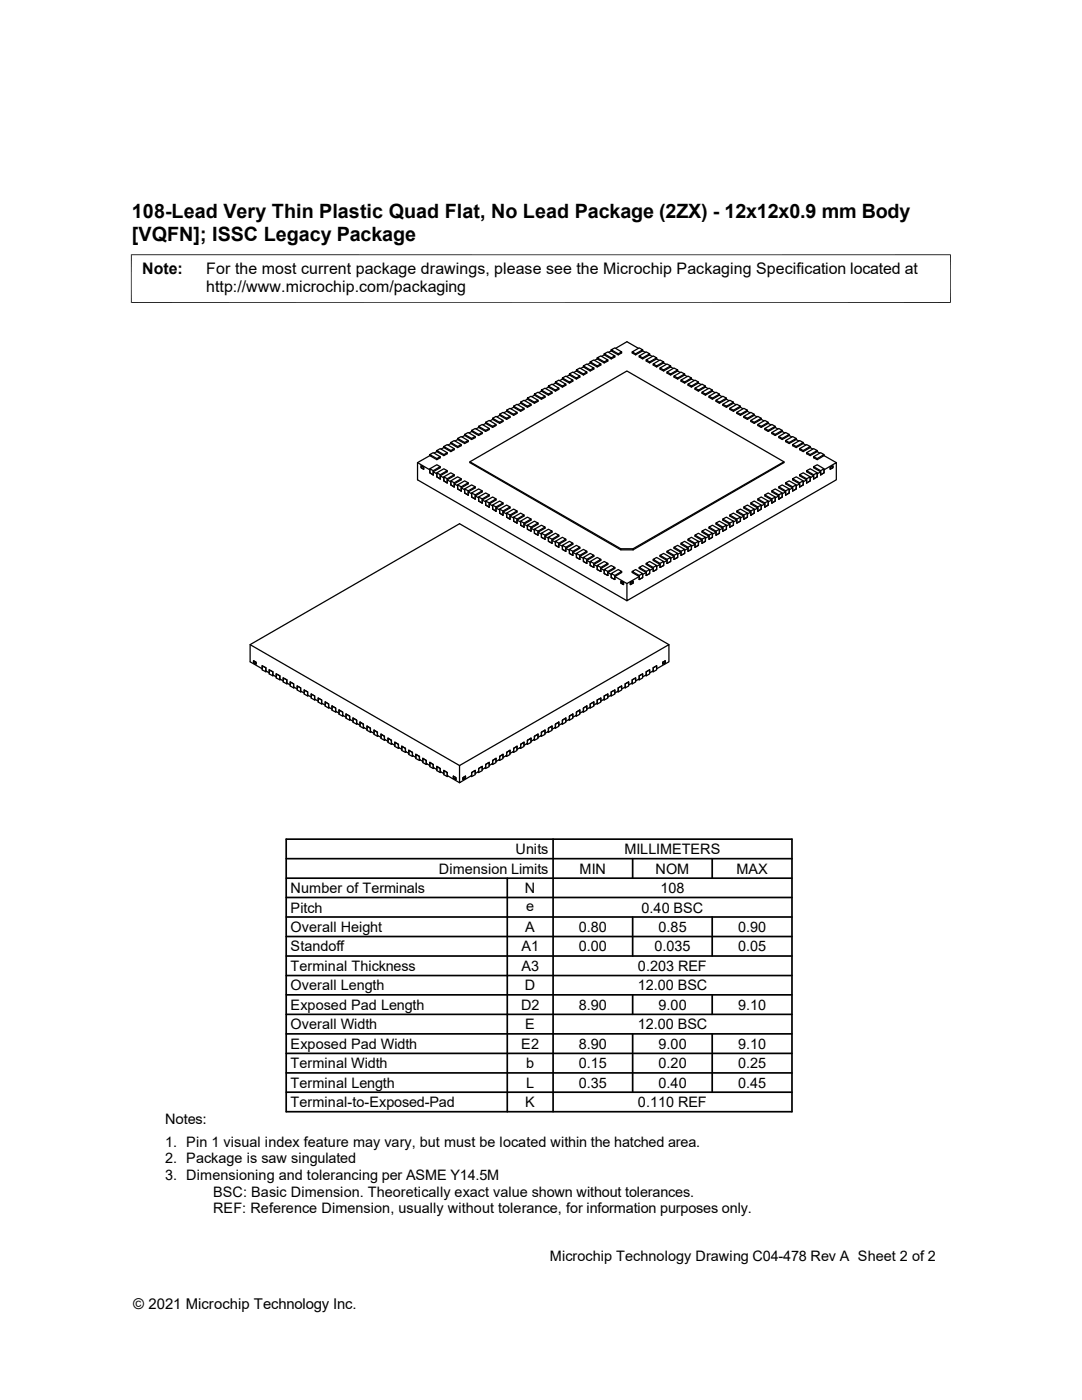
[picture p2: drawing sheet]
<svg xmlns="http://www.w3.org/2000/svg" width="216mm" height="279mm" viewBox="0 0 216 279" stroke-linecap="round" stroke-linejoin="round" font-family="sans-serif">
<g fill="none" stroke="#000" stroke-width=".25">
<path d="M105.2 79.7l1.4 .8 .8-.4v-.2M105.2 79.5l1.4 .8 .8-.4-1.4-.8-.8 .4v.2M105.2 79.7l-.5 .3M106.6 78.9l1.4 .8 .8-.4v-.2M106.6 78.7l1.4 .8 .8-.4-1.4-.8-.8 .4v.2M106.6 78.9l-.5 .3M108 78.1l1.4 .8 .8-.4v-.2M108 77.9l1.4 .8 .8-.4-1.4-.8-.8 .4v.2M108 79.5v.2M108 78.1l-.5 .3M109.4 77.3l1.4 .8 .7-.4v-.2M109.4 77l1.4 .9 .7-.4-1.3-.8-.8 .3v.3"/>
<path d="M109.4 78.7v.2M109.4 77.3l-.5 .3M110.8 76.5l1.4 .8 .7-.4v-.2M110.8 76.2l1.4 .8 .7-.3-1.4-.8-.7 .3v.3M110.8 77.9v.2M110.8 76.5l-.5 .3M112.2 75.6l1.4 .9 .7-.4v-.2M112.2 75.4l1.4 .8 .7-.3-1.4-.8-.7 .3v.2M112.2 77v.3M112.2 75.6l-.5 .3M113.6 74.8l1.4 .8 .7-.3v-.2M113.6 74.6l1.4 .8 .7-.3-1.4-.8-.7 .3v.2"/>
<path d="M113.6 76.2v.3M113.6 74.8l-.5 .3M115 74l1.4 .8 .7-.3v-.2M115 73.8l1.4 .8 .7-.3-1.4-.9-.7 .4v.2M115 75.4v.2M115 74l-.5 .3M116.4 73.2l1.4 .8 .7-.3v-.3M116.4 73l1.4 .8 .7-.4-1.4-.8-.7 .4v.2M116.4 74.6v.2M116.4 73.2l-.5 .3M117.8 72.4l1.4 .8 .7-.3v-.3M117.8 72.2l1.4 .8 .7-.4-1.4-.8-.7 .4v.2"/>
<path d="M117.8 73.8v.2M117.8 72.4l-.5 .3M119.2 71.6l1.4 .8 .7-.3v-.3M119.2 71.4l1.4 .8 .7-.4-1.4-.8-.7 .4v.2M119.2 73v.2M119.2 71.6l-.5 .3M120.6 70.8l1.4 .8 .7-.4v-.2M120.6 70.6l1.4 .8 .7-.4-1.4-.8-.7 .4v.2M120.6 72.2v.2M120.6 70.8l-.5 .3M122 70l1.4 .8 .6-.4v-.2M122 69.8l1.4 .8 .6-.4-1.3-.8-.7 .4v.2"/>
<path d="M122 71.4v.2M122 70l-.5 .3M122.9 69.5l2.2-1.3 2.3 1.3M123.4 70.6v.2M126.2 70.2l1.4-.8 .6 .4-1.4 .8zM126.8 70.6v.2M127.6 71l1.3-.8 .7 .4-1.4 .8zM128.2 70l-1.4 .8-.6-.4v-.2M128.2 70l.6 .3M128.2 69.8v.2M128.2 71.4v.2M128.9 71.8l1.4-.8 .7 .4-1.4 .8z"/>
<path d="M129.6 70.8l-1.4 .8-.6-.4v-.2M129.6 70.8l.5 .3M129.6 70.6v.2M129.6 72.2v.2M130.3 72.6l1.4-.8 .7 .4-1.4 .8zM131 71.6l-1.4 .8-.7-.3v-.3M131 71.6l.5 .3M131 71.4v.2M131 73v.2M131.7 73.4l1.4-.8 .7 .4-1.4 .8zM132.4 72.4l-1.4 .8-.7-.3v-.3M132.4 72.4l.5 .3"/>
<path d="M132.4 72.2v.2M132.4 73.8v.2M133.1 74.3l1.4-.9 .7 .4-1.4 .8zM133.8 73.2l-1.4 .8-.7-.3v-.3M133.8 73.2l.5 .3M133.8 73v.2M133.8 74.6v.2M134.5 75.1l1.4-.8 .7 .3-1.4 .8zM135.2 74l-1.4 .8-.7-.3v-.2M135.2 74l.5 .3M135.2 73.8v.2M135.2 75.4v.2"/>
<path d="M135.9 75.9l1.4-.8 .7 .3-1.4 .8zM136.6 74.8l-1.4 .8-.7-.3v-.2M136.6 74.8l.5 .3M136.6 74.6v.2M136.6 76.2v.3M137.3 76.7l1.4-.8 .7 .3-1.4 .8zM138 75.6l-1.4 .9-.7-.4v-.2M138 75.6l.5 .3M138 75.4v.2M138 77v.3M138.7 77.5l1.4-.8 .7 .3-1.4 .9zM139.4 76.5l-1.4 .8-.7-.4v-.2"/>
<path d="M139.4 76.5l.5 .3M139.4 76.2v.3M139.4 77.9v.2M140.1 78.3l1.4-.8 .7 .4-1.4 .8zM140.8 77.3l-1.4 .8-.7-.4v-.2M140.8 77.3l.5 .3M140.8 77v.3M140.8 78.7v.2M141.5 79.1l1.4-.8 .7 .4-1.4 .8zM142.2 78.1l-1.4 .8-.7-.4v-.2M142.2 78.1l.5 .3M142.2 77.9v.2"/>
<path d="M142.2 79.5v.2M142.9 79.9l1.3-.8 .7 .4-1.3 .8zM143.6 78.9l-1.4 .8-.7-.4v-.2M143.6 78.9l.5 .3M143.6 78.7v.2M144.9 79.7l-1.3 .8-.7-.4v-.2M144.9 79.7l.6 .3M144.9 79.5v.2M83.3 92.3l2.5 1.5v.6l.6 .4M84 93l.5 .3v.3l-.5-.3zM85.8 93.6l1.4-.8 .6 .3-1.4 .8zM85.8 90.9l1.4 .8 .6-.3v-.3"/>
<path d="M85.8 90.9l-2.5 1.4v3.5l41.8 24.1M85.8 90.7l1.4 .8 .6-.4-1.4-.8-.6 .4v.2M85.8 93.6v.8l.6 .4M86.4 94.1l.8 .5v.6l.6 .4M86.4 93.9v.9M87.2 94.4l1.4-.8 .6 .3-1.4 .8zM87.2 90.1l1.4 .8 .6-.3v-.3M87.2 89.9l1.4 .8 .6-.4-1.4-.8-.6 .4v.2M87.2 91.5v.2M87.2 94.4v.8l.6 .4M87.2 90.1l-.6 .3M87.8 93.1v.2l-1.4 .8v.7"/>
<path d="M87.8 94.7v.9M88.6 95.2l1.4-.8 .6 .3-1.4 .8zM88.6 89.3l1.4 .8 .6-.4v-.2M88.6 89.1l1.4 .8 .6-.4-1.4-.8-.6 .4v.2M88.6 95.2v.8l.6 .4v-.9M88.6 90.7v.2M88.6 89.3l-.6 .3M89.2 93.9v.2l-1.4 .9v.6M90 96l1.3-.8 .7 .3-1.4 .9zM90 88.5l1.3 .8 .7-.4v-.2M90 88.3l1.3 .8 .7-.4-1.4-.8-.6 .4v.2M90 88.5l-.6 .3"/>
<path d="M90 96v.8l.6 .4v-.8M90 89.9v.2M90.6 94.7v.3l-1.4 .8v.6l-.6-.4v-.6l-.8-.4M90.6 96.6l.7 .3v.7l.7 .4M91.3 96.8l1.4-.8 .7 .4-1.4 .8zM91.3 87.7l1.4 .8 .7-.4v-.2M91.3 87.5l1.4 .8 .7-.4-1.4-.8-.7 .4v.2M91.3 87.7l-.5 .3M91.3 89.1v.2M91.3 96.8v.8l.7 .4M92 97.4l.7 .3v.7l.7 .4M92 95.5v.3l-1.4 .8v.6l-.6-.4v-.6l-.8-.4"/>
<path d="M92 97.2v.8M92.7 97.6l1.4-.8 .7 .4-1.4 .8zM92.7 86.9l1.4 .8 .7-.4v-.2M92.7 86.7l1.4 .8 .7-.4-1.4-.8-.7 .4v.2M92.7 86.9l-.5 .3M92.7 88.3v.2M92.7 97.6v.8l.7 .4M93.4 96.4v.2l-1.4 .8v.6M93.4 98v.8M93.8 92.2l31.3-18.2 31.3 18.2v.1l-30.1 17.4h-2.4l-30.1-17.4zM93.8 92.2l30.1 17.3v.2M94.1 98.4l1.4-.8 .7 .4-1.4 .8z"/>
<path d="M94.1 86.1l1.4 .8 .7-.4v-.2M94.1 85.9l1.4 .8 .7-.4-1.4-.8-.7 .4v.2M94.1 87.5v.2M94.1 98.4v.8l.7 .4v-.8M94.1 86.1l-.5 .3M94.8 97.2v.2l-1.4 .8v.6M95.5 99.2l1.4-.8 .7 .4-1.4 .8zM95.5 85.3l1.4 .8 .7-.4v-.2M95.5 85.1l1.4 .8 .7-.4-1.4-.8-.7 .4v.2M95.5 86.7v.2M95.5 99.2v.8l.7 .4v-.8M95.5 85.3l-.5 .3"/>
<path d="M96.2 98v.2l-1.4 .8v.6l-.7-.4v-.6l-.7-.4M96.2 99.8l.7 .4v.6l.7 .4M96.9 100l1.4-.8 .7 .4-1.4 .8zM96.9 84.5l1.4 .8 .7-.4v-.2M96.9 84.3l1.4 .8 .7-.4-1.4-.8-.7 .4v.2M96.9 85.9v.2M96.9 100v.8l.7 .4M96.9 84.5l-.5 .3M97.6 98.8v.2l-1.4 .8v.6l-.7-.4v-.6l-.7-.4M98.3 83.7l1.4 .8 .7-.4v-.2M98.3 83.5l1.4 .8 .7-.4-1.4-.8-.7 .4v.2M98.3 85.1v.2"/>
<path d="M98.3 83.7l-.5 .3M99 99.6v.2l-1.4 .8v.6M99.7 82.9l1.4 .8 .7-.4v-.2M99.7 82.7l1.4 .8 .7-.4-1.4-.8-.7 .4v.2M99.7 84.3v.2M99.7 82.9l-.5 .3M101.1 82.1l1.4 .8 .7-.4v-.2M101.1 81.9l1.4 .8 .7-.4-1.4-.8-.7 .4v.2M101.1 83.5v.2M101.1 82.1l-.6 .3M102.5 81.3l1.4 .8 .7-.4v-.2M102.5 81.1l1.4 .8 .7-.4-1.4-.8-.7 .4v.2"/>
<path d="M102.5 82.7v.2M102.5 81.3l-.6 .3M103.9 80.5l1.3 .8 .8-.4v-.2M103.9 80.3l1.3 .8 .8-.4-1.4-.8-.7 .4v.2M103.9 81.9v.2M103.9 80.5l-.6 .3M105.2 81.1v.2M106.6 80.3v.2M143.6 80.3v.2M144.2 80.7l1.4-.8 .7 .4-1.4 .8zM144.9 81.1v.2M145.6 81.5l1.4-.8 .7 .4-1.4 .8z"/>
<path d="M146.3 80.5l-1.4 .8-.7-.4v-.2M146.3 80.5l.6 .3M146.3 80.3v.2M146.3 81.9v.2M147 82.3l1.4-.8 .7 .4-1.4 .8zM147.7 81.3l-1.4 .8-.7-.4v-.2M147.7 81.3l.6 .3M147.7 81.1v.2M147.7 82.7v.2M148.4 83.1l1.4-.8 .7 .4-1.4 .8zM149.1 82.1l-1.4 .8-.7-.4v-.2M149.1 82.1l.5 .3"/>
<path d="M149.1 81.9v.2M149.1 83.5v.2M149.8 83.9l1.4-.8 .7 .4-1.4 .8zM150.5 82.9l-1.4 .8-.7-.4v-.2M150.5 82.9l.5 .3M150.5 82.7v.2M150.5 84.3v.2M151.2 99.6l.7-.4 1.4 .8-.7 .4zM151.2 84.7l1.4-.8 .7 .4-1.4 .8zM151.2 99.6v.2l1.4 .8v.6l.7-.4v-.6l.7-.4M151.9 83.7l-1.4 .8-.7-.4v-.2M151.9 83.7l.5 .3"/>
<path d="M151.9 83.5v.2M151.9 85.1v.2M152.6 98.8l.7-.4 1.4 .8-.7 .4zM152.6 85.5l1.4-.8 .7 .4-1.4 .8zM152.6 98.8v.2l1.4 .8v.6l.7-.4v-.6l.7-.4M153.3 84.5l-1.4 .8-.7-.4v-.2M153.3 84.5l.5 .3M153.3 100v.8l-.7 .4v-.8M153.3 84.3v.2M153.3 85.9v.2M154 98l.7-.4 1.4 .8-.7 .4zM154 86.3l1.4-.8 .7 .4-1.4 .8z"/>
<path d="M154 98v.2l1.4 .8v.6M154.7 85.3l-1.4 .8-.7-.4v-.2M154.7 85.3l.5 .3M154.7 99.2v.8l-.7 .4v-.8M154.7 85.1v.2M154.7 86.7v.2M155.4 97.2l.7-.4 1.4 .8-.7 .4zM155.4 87.1l1.4-.8 .7 .4-1.4 .8zM155.4 97.2v.2l1.4 .8v.6M155.4 98.8v.8M156.1 86.1l-1.4 .8-.7-.4v-.2M156.1 86.1l.5 .3"/>
<path d="M156.1 98.4v.8l-.7 .4M156.1 85.9v.2M156.1 87.5v.2M156.4 92.2l-30.1 17.3v.2M156.8 96.4l.7-.4 1.4 .8-.7 .4zM156.8 87.9l1.4-.8 .7 .4-1.4 .8zM156.8 98.2l-.7 .4v.6l-.7 .4M156.8 96.4v.2l1.4 .8v.6l.7-.4v-.7l.7-.3M156.8 98v.8M157.5 86.9l-1.4 .8-.7-.4v-.2M157.5 86.9l.5 .3M157.5 97.6v.8l-.7 .4"/>
<path d="M157.5 86.7v.2M157.5 88.3v.2M158.2 95.5l.7-.3 1.4 .8-.7 .4zM158.2 88.7l1.4-.8 .7 .4-1.4 .8zM158.2 95.5v.3l1.4 .8v.6l.7-.4v-.6l.7-.4M158.2 97.4l-.7 .3v.7l-.7 .4M158.9 87.7l-1.4 .8-.7-.4v-.2M158.9 87.7l.5 .3M158.9 96.8v.8l-.7 .4v-.8M158.9 87.5v.2M158.9 89.1v.2M159.6 94.7l.7-.3 1.4 .8-.7 .3z"/>
<path d="M159.6 89.5l1.4-.8 .7 .4-1.4 .8zM159.6 94.7v.3l1.4 .8v.6M160.3 88.5l-1.4 .8-.7-.4v-.2M160.3 88.5l.5 .3M160.3 96v.8l-.7 .4v-.8M160.3 88.3v.2M160.3 89.9v.2M161 93.9l.7-.3 1.4 .8-.8 .3zM161 90.3l1.3-.8 .8 .4-1.4 .8zM161 93.9v.2l1.3 .9v.6M161 95.5v.9M161.7 89.3l-1.4 .8-.7-.4v-.2"/>
<path d="M161.7 89.3l.5 .3M161.7 95.2v.8l-.7 .4M161.7 89.1v.2M161.7 90.7v.2M162.3 93.1l.8-.3 1.3 .8-.7 .3zM162.3 91.1l1.4-.8 .7 .4-1.3 .8zM162.3 95l-.6 .4v.6l-.7 .4M162.3 93.1v.2l1.4 .8v.7l.7-.4v-.6l2.5-1.5v3.5l-41.8 24.1v-3.4l2.5-1.4M162.3 94.7v.9M163.1 90.1l-1.4 .8-.7-.3v-.3M163.1 90.1l.5 .3M163.1 94.4v.8l-.8 .4"/>
<path d="M163.1 89.9v.2M163.1 91.5v.2M163.7 94.1l-.6 .5v.6l-.8 .4M164.4 90.9l-1.3 .8-.8-.3v-.3M164.4 90.9l2.5 1.4M164.4 93.6v.8l-.7 .4v-.9M164.4 90.7v.2M165.7 93.3l.5-.3v.3l-.5 .3zM97.6 100.6l.7 .4v.6l.7 .4M97.6 100.4v.8M98.3 100.8l1.4-.8 .7 .4-1.4 .8zM98.3 100.8v.8l.7 .4"/>
<path d="M99 101.2v.8M99.7 101.6l1.4-.8 .7 .4-1.4 .8zM99.7 101.6v.8l.7 .4v-.8M100.4 100.4v.2l-1.4 .8v.6M101.1 102.4l1.4-.8 .7 .4-1.4 .8zM101.1 102.4v.8l.7 .4v-.8M101.8 101.2v.2l-1.4 .8v.6l-.7-.4v-.6l-.7-.4M101.8 103l.7 .4v.6l.7 .4M102.5 103.2l1.4-.8 .7 .4-1.4 .8zM102.5 103.2v.8l.7 .4M103.2 103.8l.7 .4v.6l.7 .4M103.2 102v.2l-1.4 .8v.6l-.7-.4v-.6l-.7-.4"/>
<path d="M103.2 103.6v.8M103.9 104l1.3-.8 .8 .4-1.4 .8zM103.9 104v.8l.7 .4M104.6 102.8v.2l-1.4 .8v.6M104.6 104.4v.8M105.2 104.8l1.4-.8 .8 .4-1.4 .8zM105.2 104.8v.8l.8 .4v-.8M106 103.6v.2l-1.4 .8v.6M106.6 105.6l1.4-.8 .8 .4-1.4 .8zM106.6 105.6v.8l.8 .4v-.8M107.4 104.4v.2l-1.4 .8v.6l-.8-.4v-.6l-.6-.4M107.4 106.2l.6 .4v.6l.8 .4"/>
<path d="M108 106.4l1.4-.8 .8 .4-1.4 .8zM108 106.4v.8l.8 .4M108.8 107l.6 .4v.6l.8 .4M108.8 105.2v.2l-1.4 .8v.6l-.8-.4v-.6l-.6-.4M108.8 106.8v.8M109.4 107.2l1.4-.8 .7 .4-1.3 .8zM109.4 107.2v.8l.8 .4M110.2 106v.2l-1.4 .8v.6M110.2 107.6v.8M110.8 108l1.4-.8 .7 .4-1.4 .8zM110.8 108v.8l.7 .4v-.8M111.5 106.8v.2l-1.3 .8v.6"/>
<path d="M112.2 108.8l1.4-.8 .7 .4-1.4 .8zM112.2 108.8v.8l.7 .4v-.8M112.9 107.6v.2l-1.4 .8v.6l-.7-.4v-.6l-.6-.4M112.9 109.4l.7 .4v.6l.7 .4M113.6 109.6l1.4-.8 .7 .4-1.4 .8zM113.6 109.6v.8l.7 .4M114.3 110.2l.7 .4v.7l.7 .3M114.3 108.4v.2l-1.4 .8v.6l-.7-.4v-.6l-.7-.4M114.3 110v.8M115 110.4l1.4-.8 .7 .4-1.4 .8zM115 110.4v.9l.7 .3M115.7 109.2v.2l-1.4 .8v.6"/>
<path d="M115.7 110.8v.8M116.4 111.3l1.4-.9 .7 .4-1.4 .8zM116.4 111.3v.8l.7 .3v-.8M117.1 110v.2l-1.4 .8v.6M117.8 112.1l1.4-.8 .7 .3-1.4 .8zM117.8 112.1v.8l.7 .3v-.8M118.5 110.8v.2l-1.4 .8v.6l-.7-.3v-.7l-.7-.4M118.5 112.6l.7 .4v.7l.7 .3M119.2 112.9l1.4-.8 .7 .3-1.4 .8zM119.2 112.9v.8l.7 .3M119.9 113.5l.7 .3v.7l.7 .4M119.9 111.6v.2l-1.4 .8v.6l-.7-.3v-.7l-.7-.4"/>
<path d="M119.9 113.2v.8M120.6 113.7l1.4-.8 .7 .3-1.4 .8zM120.6 113.7v.8l.7 .4M121.3 112.4v.2l-1.4 .9v.5M121.3 114v.9M122 114.5l1.4-.8 .6 .3-1.3 .9zM122 114.5v.8l.7 .4v-.8M122.7 113.2v.3l-1.4 .8v.6M122.7 115.1l2.4 1.4M123.9 109.5h2.4M123.9 116l.5 .3v.4l-.5-.3zM124 114v.3l-1.3 .8v.6l-.7-.4v-.7l-.7-.3"/>
<path d="M125.8 116.3l.5-.3v.4l-.5 .3zM126.2 114l.6-.3 1.4 .8-.6 .4zM126.2 114v.3l1.4 .8v.6M127.6 113.2l.6-.3 1.4 .8-.7 .3zM127.6 113.2v.3l1.3 .8v.6M127.6 114.9v.8M128.2 114.5v.8l-.6 .4M128.9 112.4l.7-.3 1.4 .8-.7 .3zM128.9 114.3l-.7 .3v.7l-.6 .4M128.9 112.4v.2l1.4 .9v.5l.7-.3v-.7l.7-.4M128.9 114v.9M129.6 113.7v.8l-.7 .4"/>
<path d="M130.3 111.6l.7-.3 1.4 .8-.7 .3zM130.3 111.6v.2l1.4 .8v.6l.7-.3v-.7l.7-.4M130.3 113.5l-.7 .3v.7l-.7 .4M131 112.9v.8l-.7 .3v-.8M131.7 110.8l.7-.4 1.4 .9-.7 .3zM131.7 110.8v.2l1.4 .8v.6M132.4 112.1v.8l-.7 .3v-.8M133.1 110l.7-.4 1.4 .8-.7 .4zM133.1 110v.2l1.4 .8v.6M133.1 111.6v.8M133.8 111.3v.8l-.7 .3M134.5 109.2l.7-.4 1.4 .8-.7 .4z"/>
<path d="M134.5 111l-.7 .4v.7l-.7 .3M134.5 109.2v.2l1.4 .8v.6l.7-.4v-.6l.7-.4M134.5 110.8v.8M135.2 110.4v.9l-.7 .3M135.9 108.4l.7-.4 1.4 .8-.7 .4zM135.9 108.4v.2l1.4 .8v.6l.7-.4v-.6l.7-.4M135.9 110.2l-.7 .4v.7l-.7 .3M136.6 109.6v.8l-.7 .4v-.8M137.3 107.6l.7-.4 1.4 .8-.7 .4zM137.3 107.6v.2l1.4 .8v.6M138 108.8v.8l-.7 .4v-.8M138.7 106.8l.7-.4 1.4 .8-.7 .4z"/>
<path d="M138.7 106.8v.2l1.4 .8v.6M138.7 108.4v.8M139.4 108v.8l-.7 .4M140.1 106l.7-.4 1.4 .8-.7 .4zM140.1 107.8l-.7 .4v.6l-.7 .4M140.1 106v.2l1.4 .8v.6l.7-.4v-.6l.7-.4M140.1 107.6v.8M140.8 107.2v.8l-.7 .4M141.5 105.2l.7-.4 1.4 .8-.7 .4zM141.5 105.2v.2l1.4 .8v.6l.7-.4v-.6l.6-.4M141.5 107l-.7 .4v.6l-.7 .4M142.2 106.4v.8l-.7 .4v-.8"/>
<path d="M142.9 104.4l.7-.4 1.3 .8-.7 .4zM142.9 104.4v.2l1.3 .8v.6M143.6 105.6v.8l-.7 .4v-.8M144.2 103.6l.7-.4 1.4 .8-.7 .4zM144.2 103.6v.2l1.4 .8v.6M144.2 105.2v.8M144.9 104.8v.8l-.7 .4M145.6 102.8l.7-.4 1.4 .8-.7 .4zM145.6 104.6l-.7 .4v.6l-.7 .4M145.6 102.8v.2l1.4 .8v.6l.7-.4v-.6l.7-.4M145.6 104.4v.8M146.3 104v.8l-.7 .4"/>
<path d="M147 102l.7-.4 1.4 .8-.7 .4zM147 102v.2l1.4 .8v.6l.7-.4v-.6l.7-.4M147 103.8l-.7 .4v.6l-.7 .4M147.7 103.2v.8l-.7 .4v-.8M148.4 101.2l.7-.4 1.4 .8-.7 .4zM148.4 101.2v.2l1.4 .8v.6M149.1 102.4v.8l-.7 .4v-.8M149.8 100.4l.7-.4 1.4 .8-.7 .4zM149.8 100.4v.2l1.4 .8v.6M149.8 102v.8M150.5 101.6v.8l-.7 .4M151.2 101.4l-.7 .4v.6l-.7 .4"/>
<path d="M151.2 101.2v.8M151.9 100.8v.8l-.7 .4M152.6 100.6l-.7 .4v.6l-.7 .4M49.9 128.7l41.8 24.1M50.6 131.9l.5 .3v.3l-.5-.3zM53.2 134l-.2 .1-.7-.4v-.8l.7 .4v.8M54.6 134.8l-.2 .1-.7-.4v-.8l.7 .4v.8M56 135.6l-.2 .1-.7-.4v-.8l.7 .4v.8M57.4 136.4l-.2 .1-.7-.4v-.8l.7 .4v.8M58.8 137.2l-.2 .1-.7-.4v-.8l.7 .4v.8M60.2 138l-.2 .1-.7-.4v-.8l.7 .4v.8M61.6 138.8l-.2 .1-.7-.4v-.8l.7 .4v.8"/>
<path d="M62.9 139.6l-.1 .1-.7-.4v-.8l.7 .4v.8M120.4 139.6l.2 .1 .7-.4v-.8l-.7 .4v.8M121.8 138.8l.2 .1 .7-.4v-.8l-.7 .4v.8M123.2 138l.2 .1 .6-.4v-.8l-.6 .4v.8M124.6 137.2l.2 .1 .6-.4v-.8l-.6 .4v.8M126 136.4l.2 .1 .6-.4v-.8l-.6 .4v.8M127.4 135.6l.2 .1 .6-.4v-.8l-.6 .4v.8M128.8 134.8l.1 .1 .7-.4v-.8l-.7 .4v.8M130.1 134l.2 .1 .7-.4v-.8l-.7 .4v.8M132.2 132.2l.6-.3v.3l-.6 .3zM133.5 128.7l-41.8-24.2-41.8 24.2v3.4l2.4 1.4v-.6l.7 .4v.6l.7 .4v-.6l.7 .4v.6l.7 .4v-.6l.7 .4v.6l.7 .4v-.6l.7 .4v.6l.7 .4v-.6l.7 .4v.6l.7 .4v-.6l.7 .4v.6l.7 .4v-.6l.7 .4v.6l.7 .4v-.6l.7 .4v.6l.7 .4v-.6l.7 .4v.6l.7 .4v-.6l.7 .4v.6l.7 .4v-.6l.7 .4v.6l.6 .4v-.6l.8 .4v.6l.6 .4v-.6l.8 .4v.7l.6 .3v-.6l.8 .4v.7l.6 .3v-.6l.7 .4v.7l.7 .3v-.6l.7 .4v.7l.7 .3v-.6l.7 .4v.7l.7 .4v-.7l.7 .4v.6l.7 .5v-.7l.7 .4v.6l.7 .5v-.7l.7 .4v.6l.7 .5v-.7l.7 .5v.5l.7 .5v-.7l.7 .5v.5l.7 .5v-.7l.7 .5v.6l.7 .4v-.7l.6 .5v.6l.8 .4v-.7l.6 .5v.6l.8 .4v-.6l.6 .4v.6l.8 .4v-.6l.6 .4v.6l2.5 1.4M64.3 140.4l-.1 .1-.7-.4v-.8l.7 .4v.8"/>
<path d="M65.7 141.2l-.1 .1-.7-.4v-.8l.7 .4v.8M67.1 142l-.1 .1-.7-.4v-.8l.7 .4v.8M68.5 142.8l-.1 .1-.8-.4v-.8l.8 .4v.8M69.9 143.6l-.1 .1-.8-.4v-.8l.8 .4v.8M71.3 144.4l-.1 .1-.8-.4v-.8l.8 .4v.8M72.7 145.2l-.2 .1-.7-.4v-.8l.7 .4v.8M74.1 146.1h-.2l-.7-.3v-.9l.7 .4v.8M75.5 146.9h-.2l-.7-.3v-.9l.7 .4v.8M76.9 147.7h-.2l-.7-.3v-.9l.7 .4v.8M78.3 148.5h-.2l-.7-.3v-.9l.7 .4v.8M79.7 149.3l-.2 .1-.7-.4v-.9l.7 .4v.9M81.1 150.1l-.2 .1-.7-.4v-.9l.7 .5v.8"/>
<path d="M82.5 150.9l-.2 .1-.7-.4v-.9l.7 .5v.8M83.9 151.7l-.2 .1-.7-.4v-.9l.7 .5v.8M85.3 152.5l-.3 .1-.6-.4v-.9l.6 .5v.8M86.6 153.3l-.2 .1-.6-.4v-.9l.6 .5v.8M88 154.1l-.2 .1-.6-.4v-.8l.6 .4v.8M89.4 154.9l-.2 .1-.6-.4v-.8l.6 .4v.8M90.5 154.9l.5 .3v.4l-.5-.3zM91.7 152.8l41.8-24.1v3.4l-2.5 1.4v-.6l-.7 .4v.6l-.7 .4v-.6l-.7 .4v.6l-.7 .4v-.6l-.6 .4v.6l-.8 .4v-.6l-.6 .4v.6l-.8 .4v-.6l-.6 .4v.6l-.8 .4v-.6l-.6 .4v.6l-.7 .4v-.6l-.7 .4v.6l-.7 .4v-.6l-.7 .4v.6l-.7 .4v-.6l-.7 .4v.6l-.7 .4v-.6l-.7 .4v.6l-.7 .4v-.6l-.7 .4v.6l-.7 .4v-.6l-.7 .4v.6l-.7 .4v-.6l-.7 .4v.7l-.7 .3v-.6l-.7 .4v.7l-.7 .3v-.6l-.7 .4v.7l-.6 .3v-.6l-.8 .4v.7l-.6 .3v-.6l-.8 .4v.7l-.6 .4v-.7l-.8 .4v.6l-.6 .5v-.7l-.8 .4v.6l-.6 .5v-.7l-.7 .4v.6l-.7 .5v-.7l-.7 .5v.5l-.7 .5v-.7l-.7 .5v.5l-.7 .5v-.7l-.7 .5v.6l-.7 .4v-.7l-.7 .5v.6l-.7 .4v-.7l-.7 .5v.6l-.7 .4v-.6l-.7 .4v.6l-.7 .4v-.6l-.7 .4v.6l-2.4 1.4zM92.4 155.2l.5-.3v.4l-.5 .3zM93.9 154.9l.2 .1 .7-.4v-.8l-.7 .4v.8M95.3 154.1l.2 .1 .7-.4v-.8l-.7 .4v.8M96.7 153.3l.2 .1 .7-.4v-.9l-.7 .5v.8"/>
<path d="M98.1 152.5l.2 .1 .7-.4v-.9l-.7 .5v.8M99.5 151.7l.2 .1 .7-.4v-.9l-.7 .5v.8M100.9 150.9l.2 .1 .7-.4v-.9l-.7 .5v.8M102.3 150.1l.2 .1 .7-.4v-.9l-.7 .5v.8M103.7 149.3l.2 .1 .7-.4v-.9l-.7 .4v.9M105.1 148.5h.1l.8-.3v-.9l-.8 .4v.8M106.5 147.7h.1l.8-.3v-.9l-.8 .4v.8M107.9 146.9h.1l.8-.3v-.9l-.8 .4v.8M109.3 146.1h.1l.8-.3v-.9l-.8 .4v.8M110.7 145.2l.1 .1 .7-.4v-.8l-.7 .4v.8M112.1 144.4l.1 .1 .7-.4v-.8l-.7 .4v.8M113.5 143.6l.1 .1 .7-.4v-.8l-.7 .4v.8"/>
<path d="M114.9 142.8l.1 .1 .7-.4v-.8l-.7 .4v.8M116.2 142l.2 .1 .7-.4v-.8l-.7 .4v.8M117.6 141.2l.2 .1 .7-.4v-.8l-.7 .4v.8M119 140.4l.2 .1 .7-.4v-.8l-.7 .4v.8"/>
</g>
<path d="M26.1 50.8h163.6M26.2 50.8v9.7M189.7 50.8v9.7M26.1 60.4h163.6" fill="none" stroke="#000" stroke-width=".2"/>
<g fill="none" stroke="#000" stroke-width=".34">
<path d="M57.1 179.1h100.9M57.1 175.3h100.9M57.1 171.4h100.9M57.1 167.5h100.9v54.4h-100.9zM101.2 175.3v46.6M110.4 167.5v54.4M126.2 171.4v3.9M142.1 171.4v3.9M57.1 186.9h100.9M57.1 183h100.9M57.1 198.5h100.9M57.1 194.7h100.9"/>
<path d="M57.1 190.8h100.9M126.2 183v7.8M126.2 198.5v3.9M142.1 183v7.8M142.1 198.5v3.9M57.1 214.1h100.9M57.1 206.3h100.9M57.1 202.4h100.9M57.1 210.2h100.9M57.1 218h100.9M126.2 206.3v11.7M142.1 206.3v11.7"/>
</g>
<g font-size="3.9">
<text x="26.3" y="43.5">108-Lead Very Thin Plastic Quad Flat, No Lead Package (2ZX) - 12x12x0.9 mm Body</text>
<text x="26.3" y="48">[VQFN]; ISSC Legacy Package</text>
</g>
<g font-size="3.2">
<text x="28.4" y="54.6">Note:</text>
<text x="41.1" y="54.6">For the most current package drawings, please see the Microchip Packaging Specification located at</text>
<text x="41.1" y="58.3">http://www.microchip.com/packaging</text>
</g>
<text font-size="3" x="26.6" y="261.3">© 2021 Microchip Technology Inc.</text>
<g font-size="2.9">
<text x="102.9" y="170.4">Units</text>
<text x="124.6" y="170.4">MILLIMETERS</text>
<text x="58" y="178.2">Number of Terminals</text>
<text x="87.5" y="174.3">Dimension Limits</text>
<text x="104.7" y="178.2">N</text>
<text x="115.7" y="174.3">MIN</text>
<text x="130.8" y="174.3">NOM</text>
<text x="131.8" y="178.2">108</text>
<text x="146.9" y="174.3">MAX</text>
<text x="58" y="186">Overall Height</text>
<text x="58" y="182.1">Pitch</text>
<text x="104.8" y="186">A</text>
<text x="105" y="181.8">e</text>
<text x="115.5" y="186">0.80</text>
<text x="128" y="182.1">0.40 BSC</text>
<text x="131.4" y="186">0.85</text>
<text x="147.3" y="186">0.90</text>
<text x="58" y="189.9">Standoff</text>
<text x="104.1" y="189.9">A1</text>
<text x="115.5" y="189.9">0.00</text>
<text x="130.6" y="189.9">0.035</text>
<text x="147.3" y="189.9">0.05</text>
<text x="58" y="193.8">Terminal Thickness</text>
<text x="58" y="197.7">Overall Length</text>
<text x="104.1" y="193.8">A3</text>
<text x="104.7" y="197.7">D</text>
<text x="127.3" y="197.7">12.00 BSC</text>
<text x="127.3" y="193.8">0.203 REF</text>
<text x="58" y="201.5">Exposed Pad Length</text>
<text x="104" y="201.5">D2</text>
<text x="115.5" y="201.5">8.90</text>
<text x="131.4" y="201.5">9.00</text>
<text x="147.3" y="201.5">9.10</text>
<text x="58" y="205.4">Overall Width</text>
<text x="58" y="209.3">Exposed Pad Width</text>
<text x="104" y="209.3">E2</text>
<text x="104.8" y="205.4">E</text>
<text x="115.5" y="209.3">8.90</text>
<text x="127.3" y="205.4">12.00 BSC</text>
<text x="131.4" y="209.3">9.00</text>
<text x="147.3" y="209.3">9.10</text>
<text x="58" y="213.2">Terminal Width</text>
<text x="105" y="213.2">b</text>
<text x="115.5" y="213.2">0.15</text>
<text x="131.4" y="213.2">0.20</text>
<text x="147.3" y="213.2">0.25</text>
<text x="58" y="217.1">Terminal Length</text>
<text x="58" y="221">Terminal-to-Exposed-Pad</text>
<text x="104.8" y="221">K</text>
<text x="105" y="217.1">L</text>
<text x="115.5" y="217.1">0.35</text>
<text x="127.3" y="221">0.110 REF</text>
<text x="131.4" y="217.1">0.40</text>
<text x="147.3" y="217.1">0.45</text>
<text x="32.9" y="224.3">Notes:</text>
<text x="32.9" y="228.9">1. Pin 1 visual index feature may vary, but must be located within the hatched area.</text>
<text x="32.9" y="232.2">2. Package is saw singulated</text>
<text x="32.9" y="235.5">3. Dimensioning and tolerancing per ASME Y14.5M</text>
<text x="42.5" y="238.8">BSC: Basic Dimension. Theoretically exact value shown without tolerances.</text>
<text x="42.5" y="242.1">REF: Reference Dimension, usually without tolerance, for information purposes only.</text>
<text x="109.7" y="251.6">Microchip Technology Drawing C04-478 Rev A Sheet 2 of 2</text>
</g>
</svg>
